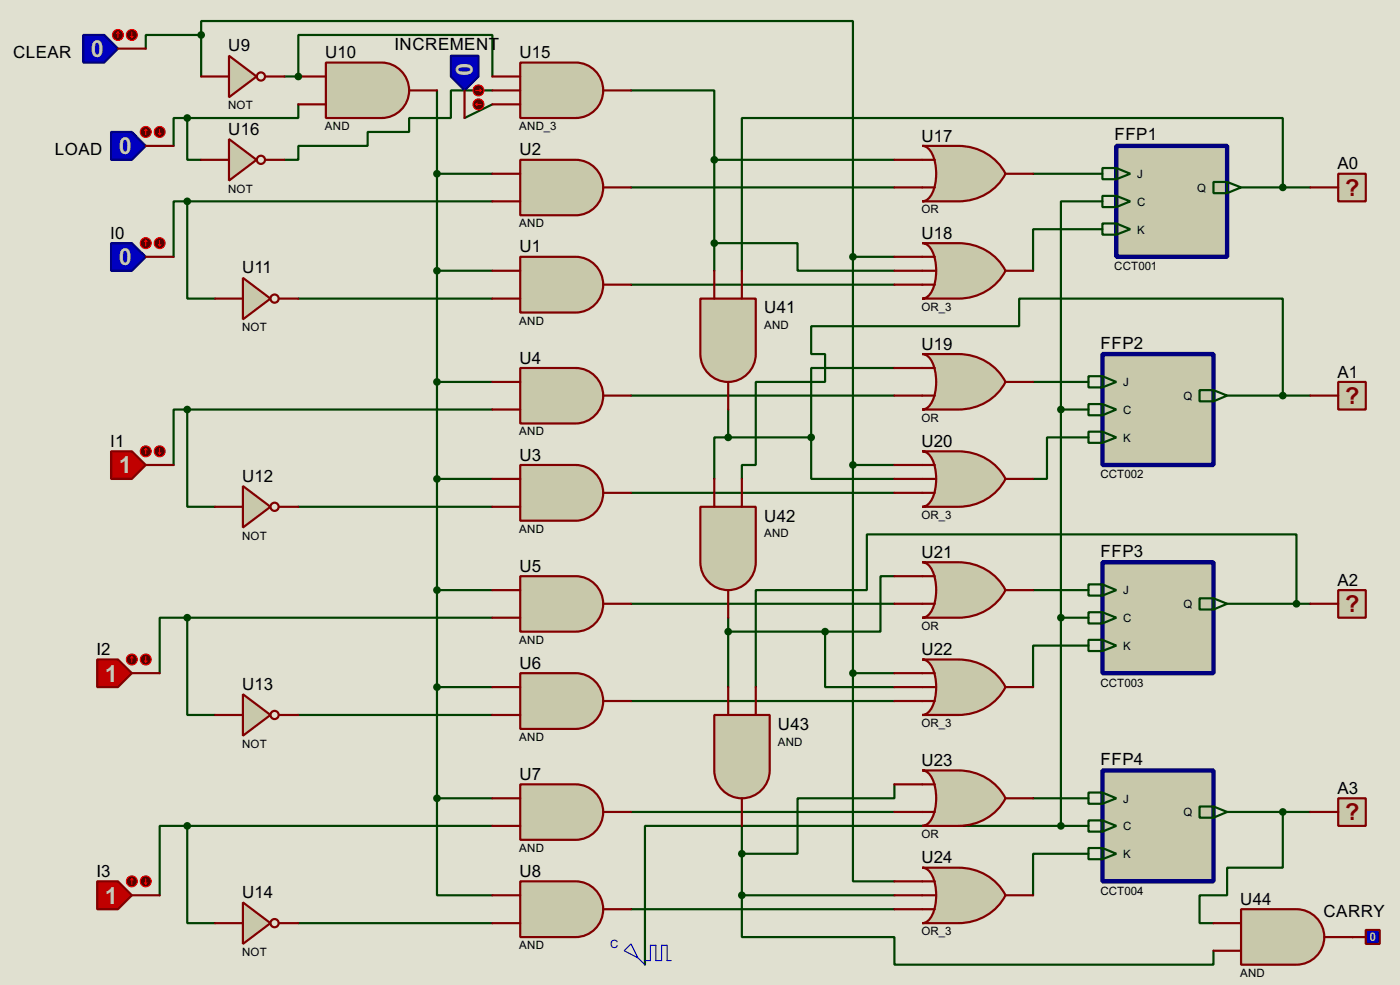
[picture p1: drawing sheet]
<svg xmlns="http://www.w3.org/2000/svg" width="256mm" height="180mm" viewBox="0 0 256 180" stroke-linecap="round" stroke-linejoin="round" font-family="sans-serif">
<path d="M0 0h256.5v180.3h-256.5z" fill="#e0e0d0"/>
<g fill="none" stroke="#004000" stroke-width=".4">
<path d="M52.1 14h2.6M54.7 19.1v2.5h-20.4M80.1 16.6v129.5M90.2 16.6h-7.6v5h-7.6v2.6h-7.6v2.5h-12.7v2.6h-2.6M34.3 36.9h-2.5v10.1M34.3 36.9v17.8h5.1M34.3 21.6h-2.5v5.1M34.3 21.6v7.7h2.6M34.3 36.9h55.9M80.1 31.8h10.1M54.7 54.7h35.5M80.1 49.6h10.1"/>
<path d="M34.3 75h-2.5v10.1M34.3 75v17.8h5.1M34.3 75h55.9M80.1 69.9h10.1M54.7 92.8h35.5M80.1 87.7h10.1M34.3 113.1h-5v10.1M34.3 113.1v17.8h5.1M34.3 113.1h55.9M80.1 108h10.1M54.7 130.9h35.5M80.1 125.8h10.1"/>
<path d="M34.3 151.2h-5v12.7M34.3 151.2v17.8h5.1M34.3 151.2h55.9M80.1 146.1v17.8h10.1M80.1 146.1h10.1M54.7 169h35.5"/>
</g>
<circle cx="54.7" cy="14" r=".2" fill="#004000"/>
<g fill="none" stroke="#004000" stroke-width=".4">
<path d="M36.9 6.4h-10.2v2.5M36.9 6.4v-2.5h119.4v43.1M36.9 6.4v7.6M54.7 14v-7.6h35.5v7.6M90.2 19.1l-5.1 2.5M115.6 16.6h15.3v12.7M115.6 34.3h48.3M130.9 29.3h33M130.9 29.3v20.3M189.3 31.8h12.7M202 36.9h-7.6v38.1M227.4 34.3h12.7"/>
<path d="M235 34.3v-12.7h-99.1v28M115.6 52.1h48.3M130.9 44.5h15.2v5.1h17.8M156.3 47v76.2M156.3 47h7.6M202 42h-12.7v7.6M115.6 72.4h48.3M133.4 75v5.1M163.9 67.4h-15.3v12.7M189.3 69.9h10.1M194.4 75h5M194.4 75v38.1h5"/>
<path d="M224.8 72.4h15.3M235 72.4v-17.7h-48.3v5h-38.1v5.1h2.6v5.1h-12.7v15.2h-2.6v2.6M115.6 90.2h48.3M133.4 80.1h-2.5v7.6M133.4 80.1h15.2M148.6 80.1v7.6h15.3M156.3 85.1h7.6M199.4 80.1h-7.6v7.6h-2.5M115.6 110.5h48.3M133.4 113.1v12.7M133.4 115.6h17.8M151.2 115.6v10.2h12.7"/>
<path d="M163.9 105.5h-2.6v10.1h-10.1M189.3 108h10.1M199.4 118.2h-10.1v7.6M224.8 110.5h15.3M237.5 110.5v-12.7h-78.7v10.2h-20.3v17.8M115.6 128.3h48.3M156.3 123.2v38.1h7.6M156.3 123.2h7.6M115.6 148.6h48.3M135.9 151.2v12.7M163.9 143.6v2.5h-17.8v10.2h-10.2M189.3 146.1h10.1"/>
<path d="M199.4 156.3h-10.1v7.6M224.8 148.6h15.3M235 148.6v10.2h-10.2v5.1h-5v5.1h2.5M115.6 166.4h48.3M135.9 163.9v7.6h28v5.1h58.4v-2.6M135.9 163.9h28"/>
</g>
<circle cx="247.7" cy="171.5" r=".2" fill="#004000"/>
<path d="M194.4 113.1v38.1M194.4 151.2h-76.2v25.4M194.4 151.2h5" fill="none" stroke="#004000" stroke-width=".4"/>
<path d="M15.3 6.4h3.8l2.5 2.5-2.5 2.6h-3.8z" fill-rule="evenodd" fill="#0000c0" stroke="#000080" stroke-width=".4"/>
<path d="M21.6 8.9h5.1" fill="none" stroke="#800000" stroke-width=".4"/>
<circle cx="21.6" cy="6.4" r="1" fill="#400000" stroke="#f00" stroke-width=".2"/>
<path d="M21.6 5.9l-.2 .3M21.6 5.9l.3 .3M21.6 5.9v1" fill="none" stroke="#f00" stroke-width=".2"/>
<circle cx="24.1" cy="6.4" r="1" fill="#400000" stroke="#f00" stroke-width=".2"/>
<path d="M23.9 6.7l.3 .2M24.2 5.9v1M24.4 6.7l-.2 .2" fill="none" stroke="#f00" stroke-width=".2"/>
<path d="M20.4 24.2h3.8l2.5 2.5-2.5 2.6h-3.8z" fill-rule="evenodd" fill="#0000c0" stroke="#000080" stroke-width=".4"/>
<path d="M26.7 26.7h5.1" fill="none" stroke="#800000" stroke-width=".4"/>
<circle cx="26.7" cy="24.2" r="1" fill="#400000" stroke="#f00" stroke-width=".2"/>
<path d="M26.7 23.7l-.2 .2M26.7 23.7l.3 .2M26.7 23.7v1" fill="none" stroke="#f00" stroke-width=".2"/>
<circle cx="29.2" cy="24.2" r="1" fill="#400000" stroke="#f00" stroke-width=".2"/>
<path d="M29 24.4l.3 .3M29.3 23.7v1M29.5 24.4l-.2 .3" fill="none" stroke="#f00" stroke-width=".2"/>
<path d="M20.4 44.5h3.8l2.5 2.5-2.5 2.6h-3.8z" fill-rule="evenodd" fill="#0000c0" stroke="#000080" stroke-width=".4"/>
<path d="M26.7 47h5.1" fill="none" stroke="#800000" stroke-width=".4"/>
<circle cx="26.7" cy="44.5" r="1" fill="#400000" stroke="#f00" stroke-width=".2"/>
<path d="M26.7 44l-.2 .3M26.7 44l.3 .3M26.7 44v1" fill="none" stroke="#f00" stroke-width=".2"/>
<circle cx="29.2" cy="44.5" r="1" fill="#400000" stroke="#f00" stroke-width=".2"/>
<path d="M29 44.8l.3 .2M29.3 44v1M29.5 44.8l-.2 .2" fill="none" stroke="#f00" stroke-width=".2"/>
<path d="M20.4 82.6h3.8l2.5 2.5-2.5 2.6h-3.8z" fill-rule="evenodd" fill="#c00000" stroke="#800000" stroke-width=".4"/>
<path d="M26.7 85.1h5.1" fill="none" stroke="#800000" stroke-width=".4"/>
<circle cx="26.7" cy="82.6" r="1" fill="#400000" stroke="#f00" stroke-width=".2"/>
<path d="M26.7 82.1l-.2 .3M26.7 82.1l.3 .3M26.7 82.1v1" fill="none" stroke="#f00" stroke-width=".2"/>
<circle cx="29.2" cy="82.6" r="1" fill="#400000" stroke="#f00" stroke-width=".2"/>
<path d="M29 82.9l.3 .2M29.3 82.1v1M29.5 82.9l-.2 .2" fill="none" stroke="#f00" stroke-width=".2"/>
<path d="M17.8 120.7h3.8l2.6 2.5-2.6 2.6h-3.8z" fill-rule="evenodd" fill="#c00000" stroke="#800000" stroke-width=".4"/>
<path d="M24.2 123.2h5.1" fill="none" stroke="#800000" stroke-width=".4"/>
<circle cx="24.1" cy="120.7" r="1" fill="#400000" stroke="#f00" stroke-width=".2"/>
<path d="M24.2 120.2l-.3 .3M24.2 120.2l.2 .3M24.2 120.2v1" fill="none" stroke="#f00" stroke-width=".2"/>
<circle cx="26.7" cy="120.7" r="1" fill="#400000" stroke="#f00" stroke-width=".2"/>
<path d="M26.5 121l.2 .2M26.7 120.2v1M27 121l-.3 .2" fill="none" stroke="#f00" stroke-width=".2"/>
<path d="M17.8 161.3h3.8l2.6 2.6-2.6 2.5h-3.8z" fill-rule="evenodd" fill="#c00000" stroke="#800000" stroke-width=".4"/>
<path d="M24.2 163.9h5.1" fill="none" stroke="#800000" stroke-width=".4"/>
<circle cx="24.1" cy="161.3" r="1" fill="#400000" stroke="#f00" stroke-width=".2"/>
<path d="M24.2 160.8l-.3 .3M24.2 160.8l.2 .3M24.2 160.8v1.1" fill="none" stroke="#f00" stroke-width=".2"/>
<circle cx="26.7" cy="161.3" r="1" fill="#400000" stroke="#f00" stroke-width=".2"/>
<path d="M26.5 161.6l.2 .3M26.7 160.8v1.1M27 161.6l-.3 .3" fill="none" stroke="#f00" stroke-width=".2"/>
<path d="M95.3 47h10.2a5.1 5.1 0 0 1 5 5.1 5.1 5.1 0 0 1-5 5.1h-10.2z" fill-rule="evenodd" fill="#c8c8aa" stroke="#800000" stroke-width=".4"/>
<path d="M90.2 49.6h5.1M90.2 54.7h5.1M110.5 52.1h5.1" fill="none" stroke="#800000" stroke-width=".4"/>
<path d="M95.3 29.3h10.2a5.1 5.1 0 0 1 5 5 5.1 5.1 0 0 1-5 5.1h-10.2z" fill-rule="evenodd" fill="#c8c8aa" stroke="#800000" stroke-width=".4"/>
<path d="M90.2 31.8h5.1M90.2 36.9h5.1M110.5 34.3h5.1" fill="none" stroke="#800000" stroke-width=".4"/>
<path d="M95.3 85.1h10.2a5.1 5.1 0 0 1 5 5.1 5.1 5.1 0 0 1-5 5.1h-10.2z" fill-rule="evenodd" fill="#c8c8aa" stroke="#800000" stroke-width=".4"/>
<path d="M90.2 87.7h5.1M90.2 92.8h5.1M110.5 90.2h5.1" fill="none" stroke="#800000" stroke-width=".4"/>
<path d="M95.3 67.4h10.2a5.1 5.1 0 0 1 5 5 5.1 5.1 0 0 1-5 5.1h-10.2z" fill-rule="evenodd" fill="#c8c8aa" stroke="#800000" stroke-width=".4"/>
<path d="M90.2 69.9h5.1M90.2 75h5.1M110.5 72.4h5.1" fill="none" stroke="#800000" stroke-width=".4"/>
<path d="M95.3 105.5h10.2a5.1 5.1 0 0 1 5 5 5.1 5.1 0 0 1-5 5.1h-10.2z" fill-rule="evenodd" fill="#c8c8aa" stroke="#800000" stroke-width=".4"/>
<path d="M90.2 108h5.1M90.2 113.1h5.1M110.5 110.5h5.1" fill="none" stroke="#800000" stroke-width=".4"/>
<path d="M95.3 123.2h10.2a5.1 5.1 0 0 1 5 5.1 5.1 5.1 0 0 1-5 5.1h-10.2z" fill-rule="evenodd" fill="#c8c8aa" stroke="#800000" stroke-width=".4"/>
<path d="M90.2 125.8h5.1M90.2 130.9h5.1M110.5 128.3h5.1" fill="none" stroke="#800000" stroke-width=".4"/>
<path d="M95.3 143.6h10.2a5.1 5.1 0 0 1 5 5 5.1 5.1 0 0 1-5 5.1h-10.2z" fill-rule="evenodd" fill="#c8c8aa" stroke="#800000" stroke-width=".4"/>
<path d="M90.2 146.1h5.1M90.2 151.2h5.1M110.5 148.6h5.1" fill="none" stroke="#800000" stroke-width=".4"/>
<path d="M95.3 161.3h10.2a5.1 5.1 0 0 1 5 5.1 5.1 5.1 0 0 1-5 5.1h-10.2z" fill-rule="evenodd" fill="#c8c8aa" stroke="#800000" stroke-width=".4"/>
<path d="M90.2 163.9h5.1M90.2 169h5.1M110.5 166.4h5.1" fill="none" stroke="#800000" stroke-width=".4"/>
<path d="M42 10.2l5 3.8-5 3.8z" fill="#c8c8aa" stroke="#800000" stroke-width=".4"/>
<g fill="none" stroke="#800000" stroke-width=".4">
<path d="M36.9 14h5.1M48.6 14h3.5"/>
<circle cx="47.8" cy="14" r=".75"/>
</g>
<path d="M59.7 11.5h10.2a5.1 5.1 0 0 1 5.1 5 5.1 5.1 0 0 1-5.1 5.1h-10.2z" fill-rule="evenodd" fill="#c8c8aa" stroke="#800000" stroke-width=".4"/>
<path d="M54.7 14h5M54.7 19.1h5M75 16.6h5.1" fill="none" stroke="#800000" stroke-width=".4"/>
<g fill="#004000" stroke="#004000" stroke-width=".4">
<circle cx="80" cy="146.1" r=".5"/>
<circle cx="80" cy="125.8" r=".5"/>
<circle cx="80" cy="108" r=".5"/>
<circle cx="80" cy="31.8" r=".5"/>
<circle cx="80" cy="49.6" r=".5"/>
<circle cx="80" cy="69.9" r=".5"/>
<circle cx="80" cy="87.7" r=".5"/>
</g>
<path d="M44.5 50.9l5.1 3.8-5.1 3.8z" fill="#c8c8aa" stroke="#800000" stroke-width=".4"/>
<g fill="none" stroke="#800000" stroke-width=".4">
<path d="M39.4 54.7h5.1M51.1 54.7h3.6"/>
<circle cx="50.3" cy="54.7" r=".75"/>
</g>
<circle cx="34.3" cy="36.9" r=".5" fill="#004000" stroke="#004000" stroke-width=".4"/>
<path d="M44.5 89l5.1 3.8-5.1 3.8z" fill="#c8c8aa" stroke="#800000" stroke-width=".4"/>
<g fill="none" stroke="#800000" stroke-width=".4">
<path d="M39.4 92.8h5.1M51.1 92.8h3.6"/>
<circle cx="50.3" cy="92.8" r=".75"/>
</g>
<circle cx="34.3" cy="75" r=".5" fill="#004000" stroke="#004000" stroke-width=".4"/>
<path d="M44.5 127.1l5.1 3.8-5.1 3.8z" fill="#c8c8aa" stroke="#800000" stroke-width=".4"/>
<g fill="none" stroke="#800000" stroke-width=".4">
<path d="M39.4 130.9h5.1M51.1 130.9h3.6"/>
<circle cx="50.3" cy="130.9" r=".75"/>
</g>
<circle cx="34.3" cy="113.1" r=".5" fill="#004000" stroke="#004000" stroke-width=".4"/>
<path d="M44.5 165.2l5.1 3.8-5.1 3.8z" fill="#c8c8aa" stroke="#800000" stroke-width=".4"/>
<g fill="none" stroke="#800000" stroke-width=".4">
<path d="M39.4 169h5.1M51.1 169h3.6"/>
<circle cx="50.3" cy="169" r=".75"/>
</g>
<circle cx="34.3" cy="151.2" r=".5" fill="#004000" stroke="#004000" stroke-width=".4"/>
<path d="M95.3 11.5h10.2a5.1 5.1 0 0 1 5 5 5.1 5.1 0 0 1-5 5.1h-10.2z" fill-rule="evenodd" fill="#c8c8aa" stroke="#800000" stroke-width=".4"/>
<path d="M90.2 14h5.1M90.2 16.6h5.1M90.2 19.1h5.1M110.5 16.6h5.1" fill="none" stroke="#800000" stroke-width=".4"/>
<path d="M42 25.5l5 3.8-5 3.8z" fill="#c8c8aa" stroke="#800000" stroke-width=".4"/>
<g fill="none" stroke="#800000" stroke-width=".4">
<path d="M36.9 29.3h5.1M48.6 29.3h3.5"/>
<circle cx="47.8" cy="29.3" r=".75"/>
</g>
<g fill="#004000" stroke="#004000" stroke-width=".4">
<circle cx="34.3" cy="21.6" r=".5"/>
<circle cx="54.6" cy="14" r=".5"/>
</g>
<path d="M82.6 10.2h5.1v3.8l-2.6 2.6-2.5-2.6z" fill-rule="evenodd" fill="#0000c0" stroke="#000080" stroke-width=".4"/>
<path d="M85.1 16.6v5" fill="none" stroke="#800000" stroke-width=".4"/>
<circle cx="87.6" cy="16.6" r="1" fill="#400000" stroke="#f00" stroke-width=".2"/>
<path d="M87.2 16.6h1M87.9 16.3l.3 .3M88.2 16.6l-.3 .2" fill="none" stroke="#f00" stroke-width=".2"/>
<circle cx="87.6" cy="19.1" r="1" fill="#400000" stroke="#f00" stroke-width=".2"/>
<path d="M87.2 19.1l.2 .3M87.2 19.1h1M87.4 18.9l-.2 .2" fill="none" stroke="#f00" stroke-width=".2"/>
<path d="M169 26.7h6.6a9.6 9.6 0 0 1 8.6 5.1 9.6 9.6 0 0 1-8.6 5.1h-6.6a2.22 2.22 0 0 0 1.8-1.5 9 9 0 0 0-.4-7.8l-.9-.8z" fill-rule="evenodd" fill="#c8c8aa" stroke="#800000" stroke-width=".4"/>
<path d="M163.9 29.3h7.4M163.9 34.3h7.4M184.2 31.8h5.1" fill="none" stroke="#800000" stroke-width=".4"/>
<path d="M169 44.5h6.6a9.6 9.6 0 0 1 8.6 5.1 9.6 9.6 0 0 1-8.6 5.1h-6.6a2.22 2.22 0 0 0 1.8-1.5 9 9 0 0 0-.4-7.8l-.9-.8z" fill-rule="evenodd" fill="#c8c8aa" stroke="#800000" stroke-width=".4"/>
<path d="M163.9 47h7.4M163.9 49.6h7.4M163.9 52.1h7.4M184.2 49.6h5.1" fill="none" stroke="#800000" stroke-width=".4"/>
<path d="M169 64.8h6.6a9.6 9.6 0 0 1 8.6 5.1 9.6 9.6 0 0 1-8.6 5.1h-6.6a2.22 2.22 0 0 0 1.8-1.5 9 9 0 0 0-.4-7.8l-.9-.8z" fill-rule="evenodd" fill="#c8c8aa" stroke="#800000" stroke-width=".4"/>
<path d="M163.9 67.4h7.4M163.9 72.4h7.4M184.2 69.9h5.1" fill="none" stroke="#800000" stroke-width=".4"/>
<path d="M169 82.6h6.6a9.6 9.6 0 0 1 8.6 5.1 9.6 9.6 0 0 1-8.6 5.1h-6.6a2.22 2.22 0 0 0 1.8-1.5 9 9 0 0 0-.4-7.8l-.9-.8z" fill-rule="evenodd" fill="#c8c8aa" stroke="#800000" stroke-width=".4"/>
<path d="M163.9 85.1h7.4M163.9 87.7h7.4M163.9 90.2h7.4M184.2 87.7h5.1" fill="none" stroke="#800000" stroke-width=".4"/>
<path d="M169 102.9h6.6a9.6 9.6 0 0 1 8.6 5.1 9.6 9.6 0 0 1-8.6 5.1h-6.6a2.22 2.22 0 0 0 1.8-1.5 9 9 0 0 0-.4-7.8l-.9-.8z" fill-rule="evenodd" fill="#c8c8aa" stroke="#800000" stroke-width=".4"/>
<path d="M163.9 105.5h7.4M163.9 110.5h7.4M184.2 108h5.1" fill="none" stroke="#800000" stroke-width=".4"/>
<path d="M169 120.7h6.6a9.6 9.6 0 0 1 8.6 5.1 9.6 9.6 0 0 1-8.6 5.1h-6.6a2.22 2.22 0 0 0 1.8-1.5 9 9 0 0 0-.4-7.8l-.9-.8z" fill-rule="evenodd" fill="#c8c8aa" stroke="#800000" stroke-width=".4"/>
<path d="M163.9 123.2h7.4M163.9 125.8h7.4M163.9 128.3h7.4M184.2 125.8h5.1" fill="none" stroke="#800000" stroke-width=".4"/>
<path d="M169 141h6.6a9.6 9.6 0 0 1 8.6 5.1 9.6 9.6 0 0 1-8.6 5.1h-6.6a2.22 2.22 0 0 0 1.8-1.5 9 9 0 0 0-.4-7.8l-.9-.8z" fill-rule="evenodd" fill="#c8c8aa" stroke="#800000" stroke-width=".4"/>
<path d="M163.9 143.6h7.4M163.9 148.6h7.4M184.2 146.1h5.1" fill="none" stroke="#800000" stroke-width=".4"/>
<path d="M169 158.8h6.6a9.6 9.6 0 0 1 8.6 5.1 9.6 9.6 0 0 1-8.6 5.1h-6.6a2.22 2.22 0 0 0 1.8-1.5 9 9 0 0 0-.4-7.8l-.9-.8z" fill-rule="evenodd" fill="#c8c8aa" stroke="#800000" stroke-width=".4"/>
<path d="M163.9 161.3h7.4M163.9 163.9h7.4M163.9 166.4h7.4M184.2 163.9h5.1" fill="none" stroke="#800000" stroke-width=".4"/>
<g fill="#004000" stroke="#004000" stroke-width=".4">
<circle cx="36.8" cy="6.4" r=".5"/>
<circle cx="156.2" cy="123.2" r=".5"/>
<circle cx="156.2" cy="85.1" r=".5"/>
<circle cx="156.2" cy="47" r=".5"/>
</g>
<g fill="#c8c8aa" stroke="#000080" stroke-width=".8">
<path d="M204.5 26.7h20.3v20.3h-20.3z"/>
<path d="M202 64.8h20.3v20.3h-20.3z"/>
<path d="M202 102.9h20.3v20.3h-20.3z"/>
<path d="M202 141h20.3v20.3h-20.3z"/>
</g>
<g fill="none" stroke="#004000" stroke-width=".4">
<path d="M202 30.8h2.5l2.6 1-2.6 1h-2.5zM202 35.9h2.5l2.6 1-2.6 1h-2.5zM204.5 30.8v2M204.5 35.9v2M222.3 33.3h2.5l2.6 1-2.6 1.1h-2.5zM224.8 33.3v2.1M202 40.9h2.5l2.6 1.1-2.6 1h-2.5zM204.5 40.9v2.1M199.4 68.9h2.6l2.5 1-2.5 1h-2.6zM199.4 74h2.6l2.5 1-2.5 1h-2.6zM199.4 79h2.6l2.5 1.1-2.5 1h-2.6zM202 68.9v2"/>
<path d="M202 74v2M202 79v2.1M219.8 71.4h2.5l2.5 1-2.5 1.1h-2.5zM222.3 71.4v2.1M199.4 107h2.6l2.5 1-2.5 1h-2.6zM199.4 112.1h2.6l2.5 1-2.5 1h-2.6zM199.4 117.1h2.6l2.5 1.1-2.5 1h-2.6zM202 107v2M202 112.1v2M202 117.1v2.1M219.8 109.5h2.5l2.5 1-2.5 1.1h-2.5zM222.3 109.5v2.1"/>
<path d="M199.4 145.1h2.6l2.5 1-2.5 1h-2.6zM199.4 150.2h2.6l2.5 1-2.5 1h-2.6zM199.4 155.2h2.6l2.5 1.1-2.5 1h-2.6zM202 145.1v2M202 150.2v2M202 155.2v2.1M219.8 147.6h2.5l2.5 1-2.5 1.1h-2.5zM222.3 147.6v2.1"/>
</g>
<g fill="#004000" stroke="#004000" stroke-width=".4">
<circle cx="194.3" cy="75" r=".5"/>
<circle cx="194.3" cy="113.1" r=".5"/>
</g>
<path d="M245.2 31.8h5v5.1h-5z" fill-rule="evenodd" fill="#c8c8aa" stroke="#800000" stroke-width=".4"/>
<path d="M240.1 34.3h5.1" fill="none" stroke="#800000" stroke-width=".4"/>
<path d="M245.2 69.9h5v5.1h-5z" fill-rule="evenodd" fill="#c8c8aa" stroke="#800000" stroke-width=".4"/>
<path d="M240.1 72.4h5.1" fill="none" stroke="#800000" stroke-width=".4"/>
<path d="M245.2 108h5v5.1h-5z" fill-rule="evenodd" fill="#c8c8aa" stroke="#800000" stroke-width=".4"/>
<path d="M240.1 110.5h5.1" fill="none" stroke="#800000" stroke-width=".4"/>
<path d="M245.2 146.1h5v5.1h-5z" fill-rule="evenodd" fill="#c8c8aa" stroke="#800000" stroke-width=".4"/>
<path d="M240.1 148.6h5.1" fill="none" stroke="#800000" stroke-width=".4"/>
<path d="M128.3 54.7h10.2v10.1a5.1 5.1 0 0 1-5.1 5.1 5.1 5.1 0 0 1-5.1-5.1z" fill-rule="evenodd" fill="#c8c8aa" stroke="#800000" stroke-width=".4"/>
<path d="M130.9 49.6v5.1M135.9 49.6v5.1M133.4 69.9v5.1" fill="none" stroke="#800000" stroke-width=".4"/>
<path d="M128.3 92.8h10.2v10.1a5.1 5.1 0 0 1-5.1 5.1 5.1 5.1 0 0 1-5.1-5.1z" fill-rule="evenodd" fill="#c8c8aa" stroke="#800000" stroke-width=".4"/>
<path d="M130.9 87.7v5.1M135.9 87.7v5.1M133.4 108v5.1" fill="none" stroke="#800000" stroke-width=".4"/>
<path d="M130.9 130.9h10.1v10.1a5.1 5.1 0 0 1-5.1 5.1 5.1 5.1 0 0 1-5-5.1z" fill-rule="evenodd" fill="#c8c8aa" stroke="#800000" stroke-width=".4"/>
<path d="M133.4 125.8v5.1M138.5 125.8v5.1M135.9 146.1v5.1" fill="none" stroke="#800000" stroke-width=".4"/>
<g fill="#004000" stroke="#004000" stroke-width=".4">
<circle cx="130.8" cy="29.3" r=".5"/>
<circle cx="130.8" cy="44.5" r=".5"/>
<circle cx="235" cy="34.3" r=".5"/>
<circle cx="235" cy="72.4" r=".5"/>
<circle cx="133.4" cy="80.1" r=".5"/>
<circle cx="148.6" cy="80.1" r=".5"/>
<circle cx="237.5" cy="110.5" r=".5"/>
<circle cx="133.4" cy="115.6" r=".5"/>
<circle cx="151.1" cy="115.6" r=".5"/>
<circle cx="135.9" cy="156.3" r=".5"/>
<circle cx="235" cy="148.6" r=".5"/>
<circle cx="135.9" cy="163.9" r=".5"/>
</g>
<path d="M250.2 170.2h2.6v2.6h-2.6z" fill="#0000c0" stroke="#800000" stroke-width=".4"/>
<path d="M247.7 171.5h2.5" fill="none" stroke="#800000" stroke-width=".4"/>
<path d="M227.4 166.4h10.1a5.1 5.1 0 0 1 5.1 5.1 5.1 5.1 0 0 1-5.1 5.1h-10.1z" fill-rule="evenodd" fill="#c8c8aa" stroke="#800000" stroke-width=".4"/>
<path d="M222.3 169h5.1M222.3 174h5.1M242.6 171.5h5.1" fill="none" stroke="#800000" stroke-width=".4"/>
<path d="M114.4 174l1.2-1.2 1.3 2.5zM116.9 175.3l1.3 1.3M118.2 175.8h1v-2.8h1v2.8h1v-2.8h1v2.8h.8" fill="none" stroke="#0000c0" stroke-width=".2"/>
<circle cx="194.3" cy="151.2" r=".5" fill="#004000" stroke="#004000" stroke-width=".4"/>
<g font-size="4.8" fill="#c0c0c0">
<text x="16.7" y="10.4">0</text>
<text x="83.6" y="11.6" transform="rotate(90 83.6 11.6)">0</text>
<text x="21.8" y="28.2">0</text>
<text x="21.8" y="48.6">0</text>
<text x="21.8" y="86.7">1</text>
<text x="19.2" y="124.8">1</text>
<text x="19.2" y="165.4">1</text>
</g>
<g font-size="4.8" fill="#800000">
<text x="246.4" y="35.9">?</text>
<text x="246.4" y="74">?</text>
<text x="246.4" y="112.1">?</text>
<text x="246.4" y="150.2">?</text>
</g>
<g font-size="3.5">
<text x="2.4" y="10.6">CLEAR</text>
<text x="41.8" y="9.4">U9</text>
<text x="59.6" y="10.6">U10</text>
<text x="72.3" y="9.1">INCREMENT</text>
<text x="95.2" y="10.6">U15</text>
<text x="10.1" y="28.5">LOAD</text>
<text x="41.8" y="24.7">U16</text>
<text x="95.2" y="28.5">U2</text>
<text x="168.8" y="25.9">U17</text>
<text x="204.2" y="25.7">FFP1</text>
<text x="245" y="31">A0</text>
<text x="20.2" y="43.7">I0</text>
<text x="95.2" y="46.2">U1</text>
<text x="168.8" y="43.7">U18</text>
<text x="44.4" y="50.1">U11</text>
<text x="140" y="57.4">U41</text>
<text x="168.8" y="64">U19</text>
<text x="201.6" y="63.8">FFP2</text>
<text x="95.2" y="66.6">U4</text>
<text x="245" y="69.1">A1</text>
<text x="20.2" y="81.8">I1</text>
<text x="168.8" y="81.8">U20</text>
<text x="44.4" y="88.2">U12</text>
<text x="95.2" y="84.3">U3</text>
<text x="140" y="95.5">U42</text>
<text x="201.6" y="101.9">FFP3</text>
<text x="95.2" y="104.7">U5</text>
<text x="168.8" y="102.1">U21</text>
<text x="245" y="107.2">A2</text>
<text x="17.7" y="119.9">I2</text>
<text x="168.8" y="119.9">U22</text>
<text x="95.2" y="122.4">U6</text>
<text x="44.4" y="126.3">U13</text>
<text x="142.5" y="133.6">U43</text>
<text x="95.2" y="142.8">U7</text>
<text x="168.8" y="140.2">U23</text>
<text x="201.6" y="140">FFP4</text>
<text x="245" y="145.3">A3</text>
<text x="17.7" y="160.5">I3</text>
<text x="95.2" y="160.5">U8</text>
<text x="168.8" y="158">U24</text>
<text x="44.4" y="164.4">U14</text>
<text x="227.2" y="165.6">U44</text>
<text x="242.5" y="167.9">CARRY</text>
</g>
<text font-size="2.5" fill="#c0c0c0" x="250.9" y="172.3">0</text>
<g font-size="2.4">
<text x="41.8" y="20">NOT</text>
<text x="59.5" y="23.8">AND</text>
<text x="95.1" y="23.8">AND_3</text>
<text x="41.8" y="35.3">NOT</text>
<text x="208.3" y="32.6">J</text>
<text x="219.3" y="35.1">Q</text>
<text x="95.1" y="41.6">AND</text>
<text x="168.8" y="39.1">OR</text>
<text x="208.3" y="37.7">C</text>
<text x="208.3" y="42.7">K</text>
<text x="204.1" y="49.4">CCT001</text>
<text x="95.1" y="59.4">AND</text>
<text x="168.8" y="56.8">OR_3</text>
<text x="44.3" y="60.7">NOT</text>
<text x="140" y="60.3">AND</text>
<text x="205.8" y="70.7">J</text>
<text x="168.8" y="77.2">OR</text>
<text x="205.8" y="75.8">C</text>
<text x="216.8" y="73.2">Q</text>
<text x="95.1" y="79.7">AND</text>
<text x="205.8" y="80.8">K</text>
<text x="201.6" y="87.5">CCT002</text>
<text x="168.8" y="95">OR_3</text>
<text x="44.3" y="98.8">NOT</text>
<text x="95.1" y="97.5">AND</text>
<text x="140" y="98.4">AND</text>
<text x="205.8" y="108.8">J</text>
<text x="205.8" y="113.9">C</text>
<text x="216.8" y="111.3">Q</text>
<text x="95.1" y="117.8">AND</text>
<text x="168.8" y="115.3">OR</text>
<text x="205.8" y="119">K</text>
<text x="201.6" y="125.7">CCT003</text>
<text x="44.3" y="136.9">NOT</text>
<text x="95.1" y="135.6">AND</text>
<text x="142.5" y="136.5">AND</text>
<text x="168.8" y="133.1">OR_3</text>
<text x="205.8" y="146.9">J</text>
<text x="216.8" y="149.4">Q</text>
<text x="95.1" y="155.9">AND</text>
<text x="168.8" y="153.4">OR</text>
<text x="205.8" y="152">C</text>
<text x="205.8" y="157.1">K</text>
<text x="201.6" y="163.8">CCT004</text>
<text x="95.1" y="173.7">AND</text>
<text x="168.8" y="171.2">OR_3</text>
<text x="44.3" y="175">NOT</text>
<text x="227.2" y="178.8">AND</text>
</g>
<text font-size="2.4" fill="#0000c0" x="111.8" y="173.6">C</text>
</svg>
